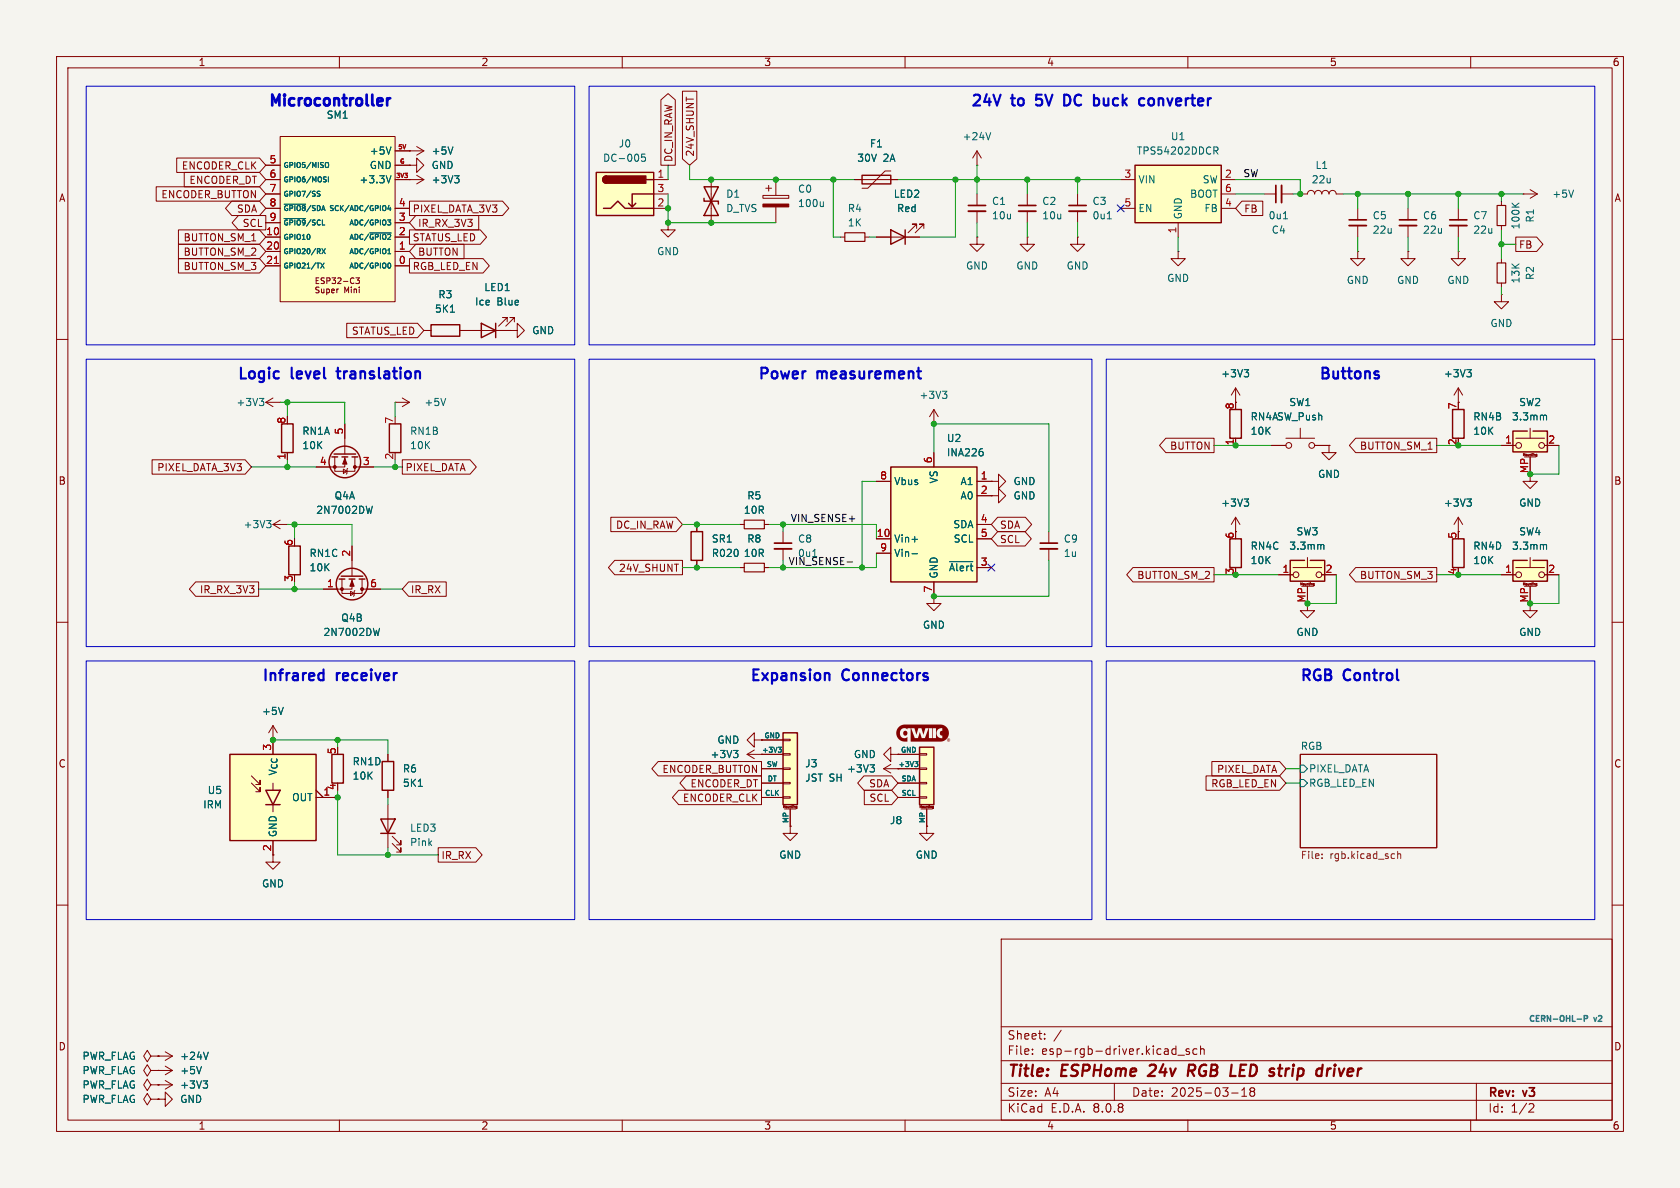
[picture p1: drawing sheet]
<svg xmlns="http://www.w3.org/2000/svg" width="297mm" height="210mm" viewBox="0 0 297 210" stroke-linecap="round" stroke-linejoin="round" font-family="sans-serif">
<path d="M0 0h297v210h-297z" fill="#f5f4ef" stroke="#f5f4ef" stroke-width=".18"/>
<g fill="none" stroke="#840000" stroke-width=".18">
<path d="M10 10h277v190h-277zM12 12h273v186h-273zM60 10v2M110 10v2M160 10v2M210 10v2M260 10v2M172.7 34.3v2M172.7 37.3v2.1M172.7 41.9v1.3h1.3l-1.3 1.3-1.3-1.3h1.3M172.7 41.9h.1M190.5 41.9v1.3h1.3l-1.3 1.3-1.3-1.3h1.3"/>
<path d="M190.5 41.9h.1M10 60h2M165.1 74.9h.1M165.1 72.4l-.8 1.3M165.1 72.4v2.5M165.1 72.4l.8 1.3M285 60h2M123.2 92.7v1.3M123.2 99.1v1.2M130.8 92.7h.8M135.1 92.7h.8M138.4 94v2"/>
<path d="M138.4 97v2.1M185.4 94v2M185.4 97v2.1M10 110h2M130.8 100.3h.8M135.1 100.3h.8M165.1 105.4v1.3h1.3l-1.3 1.3-1.3-1.3h1.3M165.1 105.4h.1M285 110h2M157.5 133.4v-1.3l-1.3 1.3 1.3 1.2v-1.2h1.2M158.7 133.4h.1M229.9 133.4h24.1v16.5h-24.1z"/>
<path d="M10 160h2M177 166h108v32h-108zM285 160h2M60 198v2M110 198v2M160 198v2M177 194.5h108M177 191.5h108M177 187.5h108M177 181.5h108M182.5 186.3v.1M182.5 185.5v.1"/>
<path d="M184.7 183.6v.1M184.7 182.8v.1M187.6 182.1l-1.3 2M197 191.5v3M207.5 185.4l.4 .1M207.9 184.9v1.5M207.9 186.3l-.4 .1M208.2 186.5h1.2M210 198v2M210.2 185.5l-.3-.1-.2 .2v.2l.5 .2v.3h-.5M211.6 185.5l-.4-.1-.3 .3v.4l.1 .2h.6M212.2 185.5l.3-.1 .3 .1 .1 .9"/>
<path d="M212.2 184.9v1.5M217.7 193.2h1.2M219.5 193.8h.9M219.5 192.7l.5-.4v1.5M221.2 192.9l-.2 .3v.5l.2 .1 .5-.1 .1-.2-.1-.4-.2-.2M221.2 192.9l-.2-.2 .2-.4 .5 .1 .1 .2-.3 .3M221.2 192.9h.3M260 198v2M261 191.5v6.5M270.5 195.1l.5 .1 .2 .3-1 1.1h1"/>
</g>
<path d="M204.2 189.1l-1.3 1.1h1.3M210.6 189.3l.5 .9M211 188.2h-.8l-.2 2M211.1 189.2l-1 .1M219.4 188.2l-.3 2h1M225.9 188.9h.8M235.3 188.9l-.5 .2M235.9 188.9l-.1 1.3M236 188.2v.2M236 188.2l-.1 .1 .1 .1M236 188.2l.1 .1-.1 .1" fill="none" stroke="#840000" stroke-width=".4"/>
<path d="M166.6 69.2h.8l-.4 .4M167.2 69.6l.2 .3v.3l-.2 .2M229.9 137.8h.6l.6 .6-.6 .7h-.6zM229.9 135.3h.6l.6 .6-.6 .6h-.6z" fill="none" stroke="#006464" stroke-width=".18"/>
<path d="M233.7 151.6v.2M233.7 151v.1M246.4 150.9l.1 .1M246.5 151.7l-.1 .1M247.1 150.5v1.3M247.1 151l.2-.1 .3 .1v.8" fill="none" stroke="#725600" stroke-width=".18"/>
<path d="M171.2 37.3h3M136.9 97h3.1M183.9 97h3" fill="none" stroke="#840000" stroke-width=".33"/>
<path d="M171.2 36.3h3M136.9 96h3.1M183.9 96h3" fill="none" stroke="#840000" stroke-width=".3"/>
<path d="M131.6 91.9h3.5v1.6h-3.5zM131.6 99.6h3.5v1.5h-3.5z" fill="none" stroke="#840000" stroke-width=".2"/>
<path d="M122.2 94h2v5.1h-2z" fill="none" stroke="#840000" stroke-width=".25"/>
<path d="M162.6 132.1h2.5v10.1h-2.5z" fill="#ffffc2"/>
<g fill="#840000">
<path d="M167.6 130.7h.2v.2h-.2v-.1h.2h-.2z"/>
<path d="M167.5 130.6h.4v.4h-.4l-.1-.2 .3 .2 .2-.2-.2-.2-.3 .2z"/>
<path d="M158.9 128.5l.5-.3 .5-.1h6.6l.5 .2 .5 .4 .2 .5v.6l-.3 .8-.8 .5h-5.6v-2.4l.7 1.8h.6l.3-1.1 .3 1.1h2.6v-.9h.1l.2 .7 .7 .2h.1v-.5l-.3-.1-.1-.3 .1-.3 .3-.1v-.5l-.7 .2-.3 .7h-.1v-.9h-.6v1.8h-.1v-1.8h-.6v1.8h-.7l.7-1.8h-.6l-.4 1.2-.3-1.2h-.5l-.4 1.2-.3-1.2h-1.3v.3l-.3-.2-.3-.1-.6 .4-.1 .8 .2 .4 .4 .2h.4l.3-.3v.9h-.7l-.7-.3-.5-.8v-.8z"/>
<circle cx="160" cy="129.6" r=".41"/>
</g>
<g fill="none" stroke="#840000" stroke-width=".18">
<path d="M181.6 34.3v2M181.6 37.3v2.1M181.6 41.9v1.3h1.3l-1.3 1.3-1.3-1.3h1.3M181.6 41.9h.1M257.8 68.6v2.5M257.8 68.6l-.8 1.3M257.8 68.6l.8 1.3M257.8 91.4l-.8 1.3M257.8 91.4v2.6M257.8 91.4l.8 1.3M270.5 106.7v1.3h1.3l-1.3 1.2-1.3-1.2h1.3M133.3 130.8v-1.3l-1.2 1.3 1.2 1.3v-1.3h1.3"/>
<path d="M134.6 130.8h.1M156.2 135.9h6.4M156.2 135.9l1.3 .8M157.5 135.1l-1.3 .8M158.7 133.4h3.9M158.7 138.4h3.9M162.6 138.3h1.2v.3h-1.2zM162.6 135.8h1.2v.2h-1.2zM162.6 133.2h1.2v.3h-1.2zM139.7 146.1v1.2h1.3l-1.3 1.3-1.3-1.3h1.3M139.7 146.1h.1M158.7 141h3.9"/>
<path d="M162.6 140.8h1.2v.3h-1.2zM162.8 143h2M163.8 146.1v1.2h1.3l-1.3 1.3-1.2-1.3h1.2M163.8 146.1h.1M163.8 143v3.1M164.9 142.9h.1M164.9 142.8h.1M164.9 142.6h.1M165 142.9h.1M165 142.5v.4"/>
</g>
<path d="M162.6 132.1h2.5v10.1h-2.5z" fill="none" stroke="#840000" stroke-width=".25"/>
<path d="M259.3 65.3h.8l-.4 .5M259.9 65.8l.2 .3v.3l-.2 .2M259.3 88.2h.8l-.4 .5M259.9 88.7l.2 .2v.3l-.2 .3M153.8 135.2h.8l-.4 .5M154.3 135.7l.3 .2v.3l-.3 .3M161.7 134.6h.6l-.3 .4 .2 .1 .1 .2-.2 .2h-.3" fill="none" stroke="#006464" stroke-width=".18"/>
<path d="M180.1 37.3h3" fill="none" stroke="#840000" stroke-width=".33"/>
<path d="M180.1 36.3h3" fill="none" stroke="#840000" stroke-width=".3"/>
<path d="M267.5 76.2h6.1v3.8h-6.1z" fill="#ffffc2"/>
<g fill="none" stroke="#840000" stroke-width=".18">
<path d="M218.4 68.6l-.7 1.3M218.4 68.6v2.5M218.4 77.5v1.2M218.4 68.6l.8 1.3M224.8 78.7h2.5M227.3 77.5h5.1M229.9 75.7v1.8M232.4 78.7h2.5M234.9 78.7v1.3h1.3l-1.3 1.3-1.2-1.3h1.2M234.9 78.7h.1M265.4 78.7h2.6M268 77.5h5"/>
<path d="M270.5 75.7v1.8M273 78.7h2.6M175.3 87.6h1.2v-1.2l1.3 1.2-1.3 1.3v-1.3M175.3 87.6h.1M269.5 80.8h2M270.5 80.8v4.3h1.3l-1.3 1.3-1.3-1.3h1.3M271.5 80.7h.2M271.5 80.5h.1M271.6 80.5h.1M271.6 80.3h-.1M271.7 80.3h-.1M271.7 80.3h.1"/>
<path d="M271.7 80.7h.1M271.7 80.3v.4"/>
<circle cx="227.8" cy="78.7" r=".51"/>
<circle cx="231.9" cy="78.7" r=".51"/>
<circle cx="268.5" cy="78.7" r=".51"/>
<circle cx="272.5" cy="78.7" r=".51"/>
</g>
<path d="M217.4 72.4h2.1v5.1h-2.1zM256.8 72.4h2v5.1h-2zM270 76.2h-2.5v3.7h6.1v-3.7h-2.6M256.8 95.3h2v5h-2z" fill="none" stroke="#840000" stroke-width=".25"/>
<path d="M220 65.3h.7l-.4 .5M220.5 65.8l.2 .3v.3l-.2 .2M273 73.4l.4 .2v.6" fill="none" stroke="#006464" stroke-width=".18"/>
<path d="M228.1 99.1h6.1v3.8h-6.1z" fill="#ffffc2"/>
<g fill="none" stroke="#840000" stroke-width=".18">
<path d="M231.1 98.6v1.7M226.1 101.6h2.5M228.6 100.3h5.1M230.1 103.6h2.1M231.1 103.6v4.4h1.3l-1.3 1.2-1.2-1.2h1.2M232.2 103.4h.1M232.2 103.2h.1M232.3 103.2v.3h-.1M233.7 101.6h2.5"/>
<circle cx="229.1" cy="101.6" r=".51"/>
<circle cx="233.2" cy="101.6" r=".51"/>
</g>
<path d="M217.4 95.3h2.1v5h-2.1zM230.6 99.1h-2.5v3.6h6.1v-3.6h-2.6" fill="none" stroke="#840000" stroke-width=".25"/>
<path d="M233.7 96.3l.3 .1v.7" fill="none" stroke="#006464" stroke-width=".18"/>
<path d="M157.5 82.6h15.2v20.3h-15.2z" fill="#ffffc2"/>
<g fill="none" stroke="#840000" stroke-width=".25">
<path d="M49.8 74.9h2v5.1h-2zM68.8 74.9h2.1v5.1h-2.1zM51.1 96.5h2v5.1h-2zM58.7 80.8h1M59.1 80.3h3.8M60.5 80.8h1M62.2 80.8h1M157.5 82.6h15.2v20.3h-15.2zM59.9 102.4h1.1M60.3 101.9h3.8M61.7 102.4h1M63.5 102.4h1"/>
<path d="M67.3 144.8h2.5l-1.2 2.5zM67.3 147.3h2.5"/>
<circle cx="61" cy="81.7" r="2.79"/>
<circle cx="62.2" cy="103.3" r="2.79"/>
</g>
<g fill="none" stroke="#840000" stroke-width=".18">
<path d="M72.4 31.8h.1M72.4 31.8h2.5M73.7 31l1.2 .8M74.9 31.8l-1.2 .7M47 71.1l1.3 .8M47 71.1h2.5M48.3 70.4l-1.3 .7M49.5 71.1h.1M61 74.9v5.4M69.8 71.1h.1M69.8 71.1h2.6M71.1 70.4l1.3 .7"/>
<path d="M72.4 71.1l-1.3 .8M48.3 92.7h2.5M48.3 92.7l1.2 .8M49.5 91.9l-1.2 .8M50.8 92.7h.1M50.8 80v1.3M59.2 80.8v2.5h3.5v-2.5M60.7 82.9l.6 .4-.6 .4zM61 80.8v1.8h-5.1M61.5 82.8l-.2 .1v.8l-.1 .1M62.2 96.5v5.4M62.7 82.6h3.3"/>
<path d="M154.9 85.1h2.6M154.9 95.3h2.6M154.9 97.8h2.6M165.1 80v2.6M172.7 85.1h2.6M172.7 95.3h2.6M172.7 87.6h2.6M172.7 92.7h2.6M175.3 85.1h1.2v-1.3l1.3 1.3-1.3 1.3v-1.3M175.3 85.1h.1M218.4 91.4l-.7 1.3M218.4 91.4v2.6"/>
<path d="M218.4 91.4l.8 1.3M60.5 102.4v2.5h3.5v-2.5M62 104.5l.6 .4-.6 .4zM62.2 102.4v1.7h-5.1M62.7 104.4l-.1 .1v.8l-.1 .1M64 104.1h3.3M165.1 102.9v2.5M172.7 100.3h2.6M68.6 142.2v7.7M69.3 149.1l1.6 1.5v-.7v.7h-.8M69.3 147.8l1.6 1.6v-.8v.8h-.8M26.7 189.2l-.7-1-.6 1 .6 1 .7-1h1.2"/>
<path d="M27.9 186.7h.1M27.9 189.2h.1M27.9 186.7h2.6M29.2 185.9l1.3 .8M30.5 186.7l-1.3 .8"/>
</g>
<g fill="none" stroke="#006464" stroke-width=".18">
<path d="M80.4 31.1h.7l-.4 .4M80.9 31.5l.2 .3v.3l-.2 .2M45.9 70.4h.7l-.4 .5M46.4 70.9l.2 .3v.3l-.2 .2M78.8 70.4l-.4 1.3M173.7 79.9l.1 .1-.1 .5M47.1 92h.8l-.4 .5M47.7 92.5l.2 .2v.3l-.2 .3M65.8 89.5l-.3 1.2M161.2 95.3h1M161.2 97.9h1M167.9 99.3h4.1"/>
<path d="M220 88.2h.7l-.4 .5M220.5 88.7l.2 .2v.3l-.2 .3M67.1 111.1l-.3 1.2M36.8 186l-.4 1.3"/>
</g>
<g fill="#840000" stroke="#840000" stroke-width=".18">
<path d="M61 81l.3 1h-.7z"/>
<path d="M62.2 102.6l.4 1h-.8z"/>
<circle cx="59.2" cy="82.5" r=".25"/>
<circle cx="62.7" cy="82.5" r=".25"/>
<circle cx="60.5" cy="104.1" r=".25"/>
<circle cx="64" cy="104.1" r=".25"/>
</g>
<path d="M49.5 24.1h20.3v29.2h-20.3z" fill="#ffffc2"/>
<g fill="none" stroke="#840000" stroke-width=".18">
<path d="M47 39.4h2.5M47 31.8h2.5M47 36.8h2.5M47 29.2h2.5M47 34.3h2.5M49.5 24.1h20.3v29.2h-20.3zM69.8 39.4h2.6M69.8 31.8h2.6M69.8 36.8h2.6M69.8 29.2h2.6M69.8 26.7h5.1M72.4 26.7h.1"/>
<path d="M72.4 29.2h1.3v-1.3l1.2 1.3-1.2 1.3v-1.3M72.4 29.2h.1M73.7 25.9l1.2 .8M74.9 26.7l-1.2 .7M118.1 39.4v1.2h1.3l-1.3 1.3-1.3-1.3h1.3M118.1 39.4h.1M125.7 31.8v7.6M134.9 34.5h4.5v.6h-4.5zM135.4 33.3h1M135.9 32.8v1M137.2 31.8v2.7M137.2 36.6v2.8"/>
<path d="M47 47h2.5M47 44.5h2.5M47 41.9h2.5M59.7 51.1h.1M62.9 49.1h.6l-.3 .4 .3 .1v.4l-.2 .1-.4-.1M69.8 47h2.6M69.8 44.5h2.6M69.8 41.9h2.6M74.9 58.4h1.3M81.3 58.4h8.9M89.7 56.9v-.8h-.8h.8l-1.6 1.6M90.2 58.4h1.2v-1.2l1.3 1.2-1.3 1.3v-1.3"/>
<path d="M90.2 58.4h.1M90.9 56.9v-.8h-.7h.7l-1.5 1.6M148.6 41.9h.8M152.9 41.9h.8M154.9 41.9h7.7M162.1 40.4v-.8h-.8h.8l-1.6 1.5M163.3 40.4v-.8h-.7h.7l-1.5 1.5M48.3 128.3l-.8 1.2M48.3 128.3v2.5M48.3 128.3l.7 1.2M68.6 133.4v1.2M68.6 139.7v1.3"/>
<path d="M132.1 133.4l1.2 .7M132.1 133.4h2.5M133.3 132.6l-1.2 .8"/>
</g>
<g fill="none" stroke="#006464" stroke-width=".18">
<path d="M50.2 36.1h3.8M50.2 38.6h3.8M56.1 34.2l.5 .2-.1 .3h-.3M56.1 33.8h.5M57.5 31.3h.2M57.6 31.8v.3M57.7 28.7l.3 .1 .1 .2v.5l-.4 .1M58.1 31.3v.9M68 36.3l.2 .3v.5l-.2 .1M68.5 38.9h.6l-.3 .3 .2 .1 .1 .3-.2 .2h-.3M68.8 36.3l-.2 .6h.5M69 36.6v.6"/>
<path d="M69.1 31.1l-.4 1.2M69.1 26l-.4 1.2M80.1 26l-.5 1.2M145.6 35.7v.8M145.6 36.4l-.2 .1M56.7 46.5l.6 .9M56.9 44l.6 .9M57.3 46.5l-.6 .9M57.5 44l-.6 .9M65.4 41.2h3.8M68.6 44.9h.5M68.6 44.2l.2-.2v.9"/>
<path d="M68.7 46.5h.1a.43 .43 0 0 1 .3 .5 .43 .43 0 0 1-.4 .4M79.6 55.2h.7M50.1 125l-.4 1.3M74 139h.7M129.7 132.7h.8l-.5 .4M130.2 133.1l.3 .3v.3l-.3 .2"/>
</g>
<path d="M48.5 46.6h.7" fill="none" stroke="#a90000" stroke-width=".18"/>
<path d="M124.5 35.1v.5h2.5v.5M124.5 33h2.5l-2.5 5.1h2.5zM76.2 57.4h5.1v2h-5.1zM85.1 57.2l2.5 1.2-2.5 1.3zM87.6 57.2v2.5M157.5 40.6l2.5 1.3-2.5 1.3zM160 40.6v2.6M58.7 133.4h2v5h-2zM67.6 134.6h2v5.1h-2z" fill="none" stroke="#840000" stroke-width=".25"/>
<path d="M134.9 36.1h4.5v.5h-4.5z" fill="#840000" stroke="#840000" stroke-width=".18"/>
<path d="M149.4 41.1h3.5v1.6h-3.5z" fill="none" stroke="#840000" stroke-width=".2"/>
<path d="M138.4 129.5h2.6v12.7h-2.6z" fill="#ffffc2"/>
<g fill="none" stroke="#840000" stroke-width=".18">
<path d="M134.6 130.8h3.8M134.6 133.4h3.8M134.6 135.9h3.8M134.6 138.4h3.8M138.4 138.3h1.3v.3h-1.3zM138.4 135.8h1.3v.2h-1.3zM138.4 133.2h1.3v.3h-1.3zM138.4 130.7h1.3v.2h-1.3zM134.6 141h3.8M138.4 140.8h1.3v.3h-1.3zM138.7 143h2M139.7 143v3.1"/>
<path d="M140.7 142.9h.2M140.7 142.8h.1M140.7 142.8h.2M140.7 142.6h.1M140.7 142.6h.2M140.9 142.9h.1M140.9 142.5v.4"/>
</g>
<path d="M138.4 129.5h2.6v12.7h-2.6z" fill="none" stroke="#840000" stroke-width=".25"/>
<path d="M137.6 132.1h.5l-.3 .3 .3 .1v.3l-.1 .2h-.3" fill="none" stroke="#006464" stroke-width=".18"/>
<path d="M40.6 133.4h15.3v15.2h-15.3z" fill="#ffffc2"/>
<g fill="none" stroke="#840000" stroke-width=".18">
<path d="M190.5 34.3v2M190.5 37.3v2.1M257.8 44.5v1.2h1.3l-1.3 1.3-1.3-1.3h1.3M257.8 44.5h.1M44.4 138.4l1.6 1.6v-.8v.8h-.8M44.4 137.2l1.6 1.5v-.8v.8h-.8M48.3 138.4v1.3M55.9 139.7l1.2 1.3M48.3 148.6v3.8h1.2l-1.2 1.3-1.3-1.3h1.3M48.3 142.2v1.3M55.9 141h3.8M26.7 186.7l-.7-1-.6 1 .6 1 .7-1h1.2"/>
<path d="M26.7 194.3l-.7-1-.6 1 .6 1 .7-1h1.2M26.7 191.8l-.7-1-.6 1 .6 1 .7-1h1.2M27.9 186.7h.1M27.9 194.3h.1M27.9 194.3h1.3v-1.3l1.3 1.3-1.3 1.3v-1.3M27.9 191.8h.1M27.9 189.2h.1M27.9 191.8h2.6M27.9 189.2h2.6M29.2 191l1.3 .8M29.2 188.5l1.3 .7M30.5 191.8l-1.3 .7"/>
<path d="M30.5 189.2l-1.3 .8"/>
</g>
<path d="M40.6 133.4h15.3v15.2h-15.3zM47 139.7h2.5l-1.2 2.5zM47 142.2h2.5" fill="none" stroke="#840000" stroke-width=".25"/>
<path d="M195.8 38.7h.7M35.6 188.5l-.4 1.3M35.9 191.1h.8l-.4 .5M36.5 191.6l.2 .2v.3l-.2 .2" fill="none" stroke="#006464" stroke-width=".18"/>
<path d="M189 37.3h3" fill="none" stroke="#840000" stroke-width=".33"/>
<path d="M189 36.3h3" fill="none" stroke="#840000" stroke-width=".3"/>
<path d="M200.7 29.2h15.2v10.2h-15.2z" fill="#ffffc2"/>
<path d="M152.4 31h5.1v1.5h-5.1zM200.7 29.2h15.2v10.2h-15.2z" fill="none" stroke="#840000" stroke-width=".25"/>
<path d="M151.1 31.8h7.6M157.5 30.2h-1l-3.1 3.1h-1M198.1 31.8h2.6M198.1 36.8h2.6M208.3 39.4v2.5M215.9 31.8h2.5M215.9 36.8h2.5M215.9 34.3h2.5M229.9 34.3h1.2a.64 .64 0 0 1 .7-.6 .64 .64 0 0 1 .6 .6 .64 .64 0 0 1 .6-.6 .64 .64 0 0 1 .7 .6 .64 .64 0 0 1 .6-.6 .64 .64 0 0 1 .6 .6 .64 .64 0 0 1 .7-.6 .64 .64 0 0 1 .6 .6h1.3M208.3 44.5v1.2h1.2l-1.2 1.3-1.3-1.3h1.3M208.3 44.5h.1" fill="none" stroke="#840000" stroke-width=".18"/>
<path d="M214.6 26h.5l.2 .2-.1 .4h-.6M214.9 26.6l.4 .6" fill="none" stroke="#006464" stroke-width=".18"/>
<path d="M105.4 30.5h10.2v7.6h-10.2z" fill="#ffffc2"/>
<path d="M105.4 30.5h10.2v7.6h-10.2zM106.7 36.8h1.2l1.3-1.2 1.3 1.2h5.1M107.2 31.1a.64 .64 0 0 0-.6 .7 .64 .64 0 0 0 .6 .6M112.4 35.9l-.6 .7M114.3 31.8h1.3M115.6 34.3h-3.8v2.3l-.7-.7" fill="none" stroke="#840000" stroke-width=".25"/>
<g fill="#840000" stroke="#840000" stroke-width=".25">
<path d="M106.7 31.3l.5-.2v1.3a.63 .63 0 0 1-.6-.4 .63 .63 0 0 1 .1-.7z"/>
<path d="M107.2 31.1h7v1.3h-7z"/>
</g>
<g fill="none" stroke="#840000" stroke-width=".18">
<path d="M115.6 31.8h2.5M115.6 36.8h2.5M115.6 34.3h2.5M172.7 29.2h.1M172.7 26.7l-.7 1.2M172.7 26.7v2.5M172.7 26.7l.8 1.2M223.5 34.3h2.1M226.6 34.3h2M248.9 36.8v2.1M248.9 39.9v2M265.4 35.6v.7"/>
<path d="M265.4 39.9v.7M269.2 34.3h.1M269.2 34.3h2.6M270.5 33.5l1.3 .8M271.8 34.3l-1.3 .8M265.4 52.1v1.2h1.3l-1.3 1.3-1.2-1.3h1.2M265.4 52.1h.1M265.4 45.7v.8M265.4 50v.8"/>
</g>
<path d="M114.1 27.2h-.6l-.1 .7 .2-.2 .4 .1 .1 .2v.4l-.2 .1-.5-.1M175.1 23.4l-.4 1.3M226.9 38.7h.7M267.3 35.9l.7 .7M268.5 35.9l-.7 .5M278.2 33.6l-.4 1.3" fill="none" stroke="#006464" stroke-width=".18"/>
<path d="M264.7 36.3h1.5v3.6h-1.5zM264.7 46.5h1.5v3.5h-1.5z" fill="none" stroke="#840000" stroke-width=".2"/>
<path d="M226.6 32.8v3M247.4 39.9h3" fill="none" stroke="#840000" stroke-width=".33"/>
<path d="M225.6 32.8v3M247.4 38.9h3" fill="none" stroke="#840000" stroke-width=".3"/>
<path d="M267.5 99.1h6.1v3.8h-6.1z" fill="#ffffc2"/>
<g fill="none" stroke="#840000" stroke-width=".18">
<path d="M116.8 17.7l1.3-1.2 1.3 1.2v11.5h-2.6zM120.6 16.1h2.6v12l-1.3 1.1-1.3-1.1zM27.6 33h18.3l1.1 1.3-1.1 1.3h-18.3zM31.2 27.9h14.7l1.1 1.3-1.1 1.3h-14.7zM32.6 30.5h13.3l1.1 1.3-1.1 1.2h-13.3zM41 35.6h4.9l1.1 1.2-1.1 1.3h-4.9l-1.1-1.3zM42.1 38.1h4.9v2.5h-4.9l-1.1-1.2zM47 31.8h2.5M47 39.4h2.5M47 36.8h2.5M47 29.2h2.5M47 34.3h2.5"/>
<path d="M69.8 31.8h2.6M69.8 39.4h2.6M69.8 36.8h2.6M69.8 29.2h2.6M69.8 26.7h2.6M72.4 35.6h16.4l1.2 1.2-1.2 1.3h-16.4zM72.4 31.8h.1M72.4 26.7h.1M72.4 29.2h.1M73.5 38.1h11.1v2.5h-11.1l-1.1-1.2zM151.1 31.8h1.3M157.5 31.8h1.2"/>
<path d="M219.6 35.6h3.6v2.5h-3.6l-1.2-1.3zM240 36.8v2.1M240 39.9v2M257.8 36.8v2.1M257.8 39.9v2M31.5 45.7h14.4l1.1 1.3-1.1 1.3h-14.4zM31.5 40.6h14.4l1.1 1.3-1.1 1.3h-14.4zM31.5 43.2h14.4l1.1 1.3-1.1 1.2h-14.4zM47 41.9h2.5M47 47h2.5M47 44.5h2.5M61.3 57.1h12.5l1.1 1.3-1.1 1.3h-12.5z"/>
<path d="M69.8 41.9h2.6M69.8 47h2.6M69.8 44.5h2.6M72.4 40.6h12.5l1.1 1.3-1.1 1.3h-12.5zM72.4 45.7h13l1.1 1.3-1.1 1.3h-13zM73.5 43.2h8.5v2.5h-8.5l-1.1-1.2zM74.9 58.4h1.3M81.3 58.4h3.8M87.6 58.4h2.6M90.2 58.4h.1M154.9 41.9h2.6M160 41.9h2.6"/>
<path d="M240 44.5v1.2h1.3l-1.3 1.3-1.2-1.3h1.2M240 44.5h.1M248.9 44.5v1.2h1.3l-1.3 1.3-1.3-1.3h1.3M248.9 44.5h.1M268 41.9h3.7l1.1 1.3-1.1 1.3h-3.7zM61 74.9v2.6M206.1 77.5h8.5v2.5h-8.5l-1.1-1.3zM218.4 77.5v1.2M224.8 78.7h2.5M232.4 78.7h2.5M234.9 78.7h.1M239.7 77.5h14.3v2.5h-14.3l-1.1-1.3z"/>
<path d="M265.4 78.7h2.6M273 78.7h2.6M26.9 81.3h16.4l1.1 1.3-1.1 1.2h-16.4zM50.8 80v1.3M55.9 82.6h2.5M62.2 96.5v2.6M63.5 82.6h2.5M71.1 81.3h12l1.1 1.3-1.1 1.2h-12zM108 91.4h11.5l1.1 1.3-1.1 1.3h-11.5zM108.7 99.1h11.9v2.5h-11.9l-1.1-1.3zM123.2 92.7v1.3M123.2 99.1v1.2"/>
<path d="M130.8 92.7h.8M135.1 92.7h.8M154.9 85.1h2.6M154.9 95.3h2.6M154.9 97.8h2.6M165.1 80v2.6M172.7 85.1h2.6M172.7 95.3h2.6M172.7 87.6h2.6M172.7 92.7h2.6M175.3 85.1h.1M175.3 87.6h.1"/>
<path d="M176.4 91.4h4.9l1.1 1.3-1.1 1.3h-4.9l-1.1-1.3zM176.4 94h4.8l1.1 1.3-1.1 1.2h-4.8l-1.1-1.2zM270.5 80.8v3M270.5 98.6v1.7M34.6 102.9h11.1v2.5h-11.1l-1.1-1.3zM57.1 104.1h2.6M64.8 104.1h2.5M72.2 102.9h6.7v2.5h-6.7l-1.1-1.3zM130.8 100.3h.8M135.1 100.3h.8M165.1 105.4h.1M165.1 102.9v2.5"/>
<path d="M172.7 100.3h2.6M200.3 100.3h14.3v2.6h-14.3l-1.1-1.3zM226.1 101.6h2.5M231.1 103.6v3.1M233.7 101.6h2.5M239.7 100.3h14.3v2.6h-14.3l-1.1-1.3zM265.4 101.6h2.6M268 100.3h5M269.5 103.6h2M270.5 103.6v3.1M271.5 103.4h.2M271.6 103.2h-.1"/>
<path d="M271.7 103.2h-.1M271.7 103.2h.1M271.7 103.2v.3h-.2M271.7 103.4h.1M273 101.6h2.6M55.9 139.7l1.2 1.3M68.6 133.4v1.2M68.6 139.7v1.3M116.4 134.6h18.2v2.6h-18.2l-1.2-1.3zM120 139.7h14.6v2.5h-14.6l-1.1-1.2zM121.3 137.2h13.3v2.5h-13.3l-1.1-1.3zM134.6 130.8h.1"/>
<path d="M134.6 133.4h3.8M134.6 135.9h3.8M134.6 138.4h3.8M134.6 130.8h3.8M152.7 137.2h4.9l1.1 1.2-1.1 1.3h-4.9l-1.1-1.3zM152.8 139.7h4.8l1.1 1.3-1.1 1.2h-4.8zM158.7 133.4h.1M158.7 133.4h3.9M158.7 135.9h3.9M158.7 138.4h3.9M213.2 137.2h13l1.1 1.2-1.1 1.3h-13zM214.2 134.6h12l1.1 1.3-1.1 1.3h-12z"/>
<path d="M48.3 148.6v2.5M55.9 141h3.8M77.5 149.9h6.6l1.1 1.2-1.1 1.3h-6.6zM134.6 141h3.8M139.7 146.1h.1M139.7 143v3.1M158.7 141h3.9M163.8 146.1h.1M163.8 143v3.1M27.9 186.7h.1M27.9 194.3h.1M27.9 191.8h.1"/>
<path d="M27.9 189.2h.1"/>
<circle cx="268.5" cy="101.6" r=".51"/>
<circle cx="272.5" cy="101.6" r=".51"/>
</g>
<path d="M270 99.1h-2.5v3.6h6.1v-3.6h-2.6" fill="none" stroke="#840000" stroke-width=".25"/>
<g fill="none" stroke="#006464" stroke-width=".18">
<path d="M50.2 36.1h3.8M50.2 38.6h3.8M56.1 34.2l.5 .2-.1 .3h-.3M56.1 33.8h.5M57.5 31.3h.2M57.6 31.8v.3M57.7 28.7l.3 .1 .1 .2v.5l-.4 .1M58.1 31.3v.9M68 36.3l.2 .3v.5l-.2 .1M68.5 38.9h.6l-.3 .3 .2 .1 .1 .3-.2 .2h-.3M68.8 36.3l-.2 .6h.5M69 36.6v.6"/>
<path d="M69.1 31.1l-.4 1.2M69.1 26l-.4 1.2M80.1 26l-.5 1.2M80.4 31.1h.7l-.4 .4M80.9 31.5l.2 .3v.3l-.2 .2M56.7 46.5l.6 .9M56.9 44l.6 .9M57.3 46.5l-.6 .9M57.5 44l-.6 .9M65.4 41.2h3.8M68.6 44.9h.5M68.6 44.2l.2-.2v.9"/>
<path d="M68.7 46.5h.1a.43 .43 0 0 1 .3 .5 .43 .43 0 0 1-.4 .4M79.6 55.2h.7M173.7 79.9l.1 .1-.1 .5M220 65.3h.7l-.4 .5M220.5 65.8l.2 .3v.3l-.2 .2M259.3 65.3h.8l-.4 .5M259.9 65.8l.2 .3v.3l-.2 .2M273 73.4l.4 .2v.6M65.8 89.5l-.3 1.2M161.2 95.3h1M161.2 97.9h1M167.9 99.3h4.1"/>
<path d="M220 88.2h.7l-.4 .5M220.5 88.7l.2 .2v.3l-.2 .3M233.7 96.3l.3 .1v.7M259.3 88.2h.8l-.4 .5M259.9 88.7l.2 .2v.3l-.2 .3M273 96.3l.4 .1v.7M67.1 111.1l-.3 1.2M50.1 125l-.4 1.3M74 139h.7M129.7 132.7h.8l-.5 .4M130.2 133.1l.3 .3v.3l-.3 .2M137.6 132.1h.5l-.3 .3 .3 .1v.3l-.1 .2h-.3"/>
<path d="M153.8 135.2h.8l-.4 .5M154.3 135.7l.3 .2v.3l-.3 .3M161.7 134.6h.6l-.3 .4 .2 .1 .1 .2-.2 .2h-.3M35.6 188.5l-.4 1.3M35.9 191.1h.8l-.4 .5M36.5 191.6l.2 .2v.3l-.2 .2M36.8 186l-.4 1.3"/>
</g>
<path d="M238.5 39.9h3.1M256.3 39.9h3" fill="none" stroke="#840000" stroke-width=".33"/>
<path d="M238.5 38.9h3.1M256.3 38.9h3" fill="none" stroke="#840000" stroke-width=".3"/>
<path d="M149.8 99.3h.9" fill="none" stroke="#0f0f0f" stroke-width=".18"/>
<path d="M278.8 180.2h.8M280.1 180.1l.5-.1v-.4l-.5-.1v1" fill="none" stroke="#0099b0" stroke-width=".25"/>
<path d="M15.2 15.2h86.4v45.8h-86.4zM104.1 15.2h177.8v45.8h-177.8zM15.2 63.5h86.4v50.8h-86.4zM104.1 63.5h88.9v50.8h-88.9zM195.6 63.5h86.3v50.8h-86.3zM15.2 116.8h86.4v45.8h-86.4zM104.1 116.8h88.9v45.8h-88.9zM195.6 116.8h86.3v45.8h-86.3z" fill="none" stroke="#0000c2" stroke-width=".18"/>
<g fill="none" stroke="#0000c2" stroke-width=".38">
<path d="M172.2 16.9l.2-.2h.5l.3 .2M174.4 16.6l-.4 1.4M175.6 16.7l.7 1.9 .6-1.9M179 16.7v1.7M184.1 16.7h-.9v.9M184.8 16.7l.6 1.9 .7-1.9M189 17l-.4-.3h-.5v1.9h.8M191.1 16.9a.66 .66 0 0 0-1 .1M193.4 16.7v1.9M194.2 17.6l.1 .1-.1 .8M198.5 16.7v1.9M203.7 17.4a.52 .52 0 0 0-.7 .3v.6a.52 .52 0 0 0 .7 .3"/>
<path d="M210.8 16.7v1.7M42.6 65v1.9M47.6 65l-.1 .1 .1 .1M47.6 65l.1 .1-.1 .1M47.6 65v.2M51.6 65v1.6M57.3 65v1.6M59.5 65.6h.7M59.7 65v1.6M67 65v1.6M69.7 65v1.6M70.8 65l-.1 .1 .1 .1"/>
<path d="M70.8 65l.1 .1-.1 .1M70.8 65v.2M135.6 65.2l-.3-.2h-.7v1.9M162.1 65.6h.7M162.4 65v1.6M162.5 66.8l.3 .1M234.7 65.2l-.2-.2h-.7v1.9M237.4 65v1.6M238.5 65v1.6M46.9 118.3v1.9M50 118.3l-.3 .1-.1 .2M56.7 119l.5 .1"/>
<path d="M57.2 118.3v1.9M65.6 118.3l-.1 .1 .1 .1M65.6 118.3l.1 .1-.1 .1M65.6 118.3v.2M134.1 118.3h-.9v1.9M143.2 118.3l-.1 .1 .1 .1M143.2 118.3l.1 .1-.1 .1M143.2 118.3v.2M146.5 119.1l.1 1.1M150.1 118.5a.66 .66 0 0 0-1 .1M159.3 118.3v1.7M231.5 118.5l-.3-.2h-.7v1.9"/>
<path d="M233.4 118.4a.69 .69 0 0 0-.9 .2M235.2 118.5l-.3-.2h-.6v1.9M238.7 118.5a.66 .66 0 0 0-1 .1M243 118.3v1.7M247 118.3v1.7M57.2 120.2h-.5"/>
</g>
<path d="M48.1 18.6v-1.9l.7 1.4 .6-1.4v1.9M50.3 16.7l-.1 .1 .1 .1M50.3 16.7l.1 .1-.1 .1M50.3 16.7v.2M60.8 16.7v1.7M64.8 16.7v1.7M65.8 16.7v1.7M67 17.4l.5 .1 .1 .3-.9 .2M67.5 18.5l-.5 .1M68.4 17.4v1.2M69 17.4l-.4 .1-.2 .2" fill="none" stroke="#0000c2" stroke-width=".48"/>
<g fill="none" stroke="#009600" stroke-width=".18">
<path d="M118.1 34.3v5.1h19.1M118.1 29.2v2.6M121.9 29.2v2.6h29.2M147.3 31.8v10.1h1.3M158.7 31.8h39.4M168.9 31.8v10.1h-6.3M172.7 29.2v5.1M172.7 39.4v2.5M181.6 31.8v2.5M181.6 39.4v2.5M190.5 31.8v2.5M190.5 39.4v2.5"/>
<path d="M218.4 34.3h5.1M218.4 31.8h11.5v2.5h-1.3M237.5 34.3h31.7M240 34.3v2.5M248.9 34.3v2.5M257.8 34.3v2.5M265.4 34.3v1.3M153.7 41.9h1.2M208.3 41.9v2.6M240 41.9v2.6M248.9 41.9v2.6M257.8 41.9v2.6"/>
<path d="M265.4 40.6v5.1M265.4 50.8v1.3M265.4 43.2h2.6M49.5 71.1h11.5v3.8M50.8 71.1v2.6M69.8 71.1v2.6M214.6 78.7h10.2M254 78.7h11.4M275.6 78.7v5.1h-5.1M44.4 82.6h11.5M50.8 92.7h11.4v3.8M50.8 81.3v1.3"/>
<path d="M52.1 92.7v2.6M66 82.6h5.1M69.8 81.3v1.3M120.6 92.7h10.2M135.9 92.7h19v2.6M138.4 92.7v1.3M138.4 99.1v1.2M154.9 97.8v2.5h-19M154.9 85.1h-2.5v15.2M165.1 80v-5.1h20.3v19.1M185.4 99.1v6.3h-20.3M45.7 104.1h11.4"/>
<path d="M52.1 102.9v1.2M67.3 104.1h3.8M120.6 100.3h10.2M214.6 101.6h11.5M236.2 101.6v5.1h-5.1M254 101.6h11.4M275.6 101.6v5.1h-5.1M48.3 130.8h20.3v2.6M59.7 130.8v1.3M59.7 139.7v11.4h17.8M227.3 138.4h2.6M227.3 135.9h2.6"/>
<path d="M68.6 141v1.2M68.6 149.9v1.2"/>
</g>
<path d="M197.5 36.2l1.2 1.2M198.7 36.2l-1.2 1.2M174.7 99.7l1.2 1.2M175.9 99.7l-1.2 1.2" fill="none" stroke="#000084" stroke-width=".18"/>
<path d="M48.5 46.6h.7" fill="none" stroke="#a90000" stroke-width=".18"/>
<g fill="#009600" stroke="#009600" stroke-width=".18">
<circle cx="265.4" cy="34.3" r=".46"/>
<circle cx="257.8" cy="34.3" r=".46"/>
<circle cx="229.9" cy="34.3" r=".46"/>
<circle cx="240" cy="34.3" r=".46"/>
<circle cx="248.9" cy="34.3" r=".46"/>
<circle cx="265.4" cy="43.2" r=".46"/>
<circle cx="168.9" cy="31.8" r=".46"/>
<circle cx="172.7" cy="31.8" r=".46"/>
<circle cx="257.8" cy="78.7" r=".46"/>
<circle cx="231.1" cy="106.7" r=".46"/>
<circle cx="270.5" cy="83.8" r=".46"/>
<circle cx="270.5" cy="106.7" r=".46"/>
<circle cx="257.8" cy="101.6" r=".46"/>
<circle cx="152.4" cy="100.3" r=".46"/>
<circle cx="218.4" cy="78.7" r=".46"/>
<circle cx="218.4" cy="101.6" r=".46"/>
<circle cx="165.1" cy="74.9" r=".46"/>
<circle cx="165.1" cy="105.4" r=".46"/>
<circle cx="181.6" cy="31.8" r=".46"/>
<circle cx="190.5" cy="31.8" r=".46"/>
<circle cx="118.1" cy="39.4" r=".46"/>
<circle cx="125.7" cy="39.4" r=".46"/>
<circle cx="118.1" cy="36.8" r=".46"/>
<circle cx="137.2" cy="31.8" r=".46"/>
<circle cx="125.7" cy="31.8" r=".46"/>
<circle cx="147.3" cy="31.8" r=".46"/>
<circle cx="48.3" cy="130.8" r=".46"/>
<circle cx="59.7" cy="130.8" r=".46"/>
<circle cx="68.6" cy="151.1" r=".46"/>
<circle cx="52.1" cy="104.1" r=".46"/>
<circle cx="59.7" cy="141" r=".46"/>
<circle cx="69.8" cy="82.6" r=".46"/>
<circle cx="52.1" cy="92.7" r=".46"/>
<circle cx="50.8" cy="82.6" r=".46"/>
<circle cx="123.2" cy="100.3" r=".46"/>
<circle cx="123.2" cy="92.7" r=".46"/>
<circle cx="138.4" cy="92.7" r=".46"/>
<circle cx="138.4" cy="100.3" r=".46"/>
<circle cx="50.8" cy="71.1" r=".46"/>
</g>
<g font-size="2.8" fill="#840000">
<text x="178" y="190.9">Title:</text>
<text x="187.7" y="190.9">ESPHome</text>
<text x="204" y="190.9">24v</text>
<text x="211.6" y="190.9">RGB</text>
<text x="220" y="190.9">LED</text>
<text x="227.7" y="190.9">strip</text>
<text x="236.8" y="190.9">driver</text>
</g>
<g font-size="2.7" fill="#0000c2">
<text x="47.1" y="20">Microcontroller</text>
<text x="171.4" y="19.7">24V</text>
<text x="178.9" y="19.7">to</text>
<text x="183.9" y="19.7">5V</text>
<text x="189.6" y="19.7">DC</text>
<text x="195.6" y="19.7">buck</text>
<text x="204.5" y="19.7">converter</text>
<text x="41.8" y="68">Logic</text>
<text x="51.5" y="68">level</text>
<text x="60.4" y="68">translation</text>
<text x="133.8" y="68">Power</text>
<text x="144.4" y="68">measurement</text>
<text x="233" y="68">Buttons</text>
<text x="46.1" y="121.3">Infrared</text>
<text x="59.5" y="121.3">receiver</text>
<text x="132.4" y="121.3">Expansion</text>
<text x="148.9" y="121.3">Connectors</text>
<text x="229.6" y="121.3">RGB</text>
<text x="237.6" y="121.3">Control</text>
</g>
<g font-size="2.1" fill="#840000">
<text x="178" y="184">Sheet:</text>
<text x="178" y="186.7">File:</text>
<text x="184.1" y="186.7">esp-rgb-driver.kicad_sch</text>
<text x="178" y="196.9">KiCad</text>
<text x="178" y="194.1">Size:</text>
<text x="184.7" y="194.1">A4</text>
<text x="185.7" y="196.9">E.D.A.</text>
<text x="193.3" y="196.9">8.0.8</text>
<text x="200" y="194.1">Date:</text>
<text x="207" y="194.1">2025-03-18</text>
<text x="263" y="194.3">Rev:</text>
<text x="263" y="196.9">Id:</text>
<text x="267.1" y="196.9">1/2</text>
<text x="269.4" y="194.3">v3</text>
</g>
<g font-size="1.8" fill="#840000">
<text x="35" y="11.9">1</text>
<text x="85" y="11.9">2</text>
<text x="135" y="11.9">3</text>
<text x="185" y="11.9">4</text>
<text x="235" y="11.9">5</text>
<text x="285" y="11.9">6</text>
<text x="119.1" y="28.7" transform="rotate(-90 119.1 28.7)">DC_IN_RAW</text>
<text x="122.9" y="27.8" transform="rotate(-90 122.9 27.8)">24V_SHUNT</text>
<text x="10.3" y="35.9">A</text>
<text x="28.4" y="35.2">ENCODER_BUTTON</text>
<text x="32.1" y="30.2">ENCODER_CLK</text>
<text x="33.4" y="32.7">ENCODER_DT</text>
<text x="285.3" y="35.9">A</text>
<text x="41.8" y="37.8">SDA</text>
<text x="42.8" y="40.3">SCL</text>
<text x="72.9" y="37.8">PIXEL_DATA_3V3</text>
<text x="73.8" y="40.3">IR_RX_3V3</text>
<text x="219.9" y="37.8">FB</text>
<text x="32.4" y="47.9">BUTTON_SM_3</text>
<text x="32.4" y="42.9">BUTTON_SM_1</text>
<text x="32.4" y="45.4">BUTTON_SM_2</text>
<text x="72.9" y="42.9">STATUS_LED</text>
<text x="72.9" y="47.9">RGB_LED_EN</text>
<text x="73.8" y="45.4">BUTTON</text>
<text x="268.4" y="44.1">FB</text>
<text x="62.1" y="59.4">STATUS_LED</text>
<text x="27.7" y="83.5">PIXEL_DATA_3V3</text>
<text x="71.6" y="83.5">PIXEL_DATA</text>
<text x="206.8" y="79.7">BUTTON</text>
<text x="240.3" y="79.7">BUTTON_SM_1</text>
<text x="270.3" y="83.8" transform="rotate(-90 270.3 83.8)">MP</text>
<text x="10.3" y="85.9">B</text>
<text x="285.3" y="85.9">B</text>
<text x="108.8" y="93.7">DC_IN_RAW</text>
<text x="176.7" y="93.7">SDA</text>
<text x="218.2" y="95.3" transform="rotate(-90 218.2 95.3)">6</text>
<text x="109.3" y="101.3">24V_SHUNT</text>
<text x="176.7" y="96.2">SCL</text>
<text x="35.2" y="105.1">IR_RX_3V3</text>
<text x="72.5" y="105.1">IR_RX</text>
<text x="200.9" y="102.6">BUTTON_SM_2</text>
<text x="230.9" y="106.6" transform="rotate(-90 230.9 106.6)">MP</text>
<text x="240.3" y="102.6">BUTTON_SM_3</text>
<text x="270.3" y="106.6" transform="rotate(-90 270.3 106.6)">MP</text>
<text x="10.3" y="135.9">C</text>
<text x="117" y="136.8">ENCODER_BUTTON</text>
<text x="215.1" y="136.8">PIXEL_DATA</text>
<text x="285.3" y="135.9">C</text>
<text x="120.6" y="141.9">ENCODER_CLK</text>
<text x="122" y="139.4">ENCODER_DT</text>
<text x="153.5" y="139.4">SDA</text>
<text x="153.6" y="141.9">SCL</text>
<text x="214" y="139.4">RGB_LED_EN</text>
<text x="48" y="150.6" transform="rotate(-90 48 150.6)">2</text>
<text x="77.9" y="152.1">IR_RX</text>
<text x="10.3" y="185.9">D</text>
<text x="285.3" y="185.9">D</text>
<text x="35" y="199.9">1</text>
<text x="85" y="199.9">2</text>
<text x="135" y="199.9">3</text>
<text x="185" y="199.9">4</text>
<text x="235" y="199.9">5</text>
<text x="285" y="199.9">6</text>
</g>
<g font-size="1.8" fill="#006464">
<text x="57.7" y="21.2">SM1</text>
<text x="65.3" y="27.5">+5V</text>
<text x="76.2" y="27.5">+5V</text>
<text x="106.5" y="28.8">DC-005</text>
<text x="109.3" y="26.3">J0</text>
<text x="151.5" y="28.8">30V</text>
<text x="153.7" y="26.3">F1</text>
<text x="156.1" y="28.8">2A</text>
<text x="170.1" y="25">+24V</text>
<text x="200.9" y="27.5">TPS54202DDCR</text>
<text x="206.9" y="25">U1</text>
<text x="63.5" y="32.6">+3.3V</text>
<text x="65.3" y="30.1">GND</text>
<text x="76.2" y="30.1">GND</text>
<text x="76.2" y="32.6">+3V3</text>
<text x="128.3" y="35.2">D1</text>
<text x="141" y="34.3">C0</text>
<text x="157.9" y="35.2">LED2</text>
<text x="201.2" y="32.6">VIN</text>
<text x="210.3" y="35.2">BOOT</text>
<text x="212.5" y="32.6">SW</text>
<text x="231.8" y="32.6">22u</text>
<text x="232.5" y="30.1">L1</text>
<text x="274.3" y="35.2">+5V</text>
<text x="128.3" y="37.7">D_TVS</text>
<text x="141" y="36.8">100u</text>
<text x="149.8" y="37.7">R4</text>
<text x="149.8" y="40.2">1K</text>
<text x="158.5" y="37.7">Red</text>
<text x="175.3" y="36.4">C1</text>
<text x="175.3" y="39">10u</text>
<text x="184.2" y="36.4">C2</text>
<text x="184.2" y="39">10u</text>
<text x="193" y="36.4">C3</text>
<text x="193" y="39">0u1</text>
<text x="201.2" y="37.7">EN</text>
<text x="209.1" y="38.9" transform="rotate(-90 209.1 38.9)">GND</text>
<text x="212.8" y="37.7">FB</text>
<text x="224.2" y="39">0u1</text>
<text x="224.7" y="41.5">C4</text>
<text x="242.6" y="39">C5</text>
<text x="242.6" y="41.5">22u</text>
<text x="251.5" y="39">C6</text>
<text x="251.5" y="41.5">22u</text>
<text x="260.4" y="39">C7</text>
<text x="260.4" y="41.5">22u</text>
<text x="268.8" y="40.7" transform="rotate(-90 268.8 40.7)">100K</text>
<text x="271.4" y="39.4" transform="rotate(-90 271.4 39.4)">R1</text>
<text x="116.1" y="45.3">GND</text>
<text x="170.7" y="47.9">GND</text>
<text x="179.6" y="47.9">GND</text>
<text x="188.5" y="47.9">GND</text>
<text x="77.4" y="52.9">R3</text>
<text x="85.5" y="51.7">LED1</text>
<text x="206.2" y="50">GND</text>
<text x="238" y="50.4">GND</text>
<text x="246.9" y="50.4">GND</text>
<text x="255.8" y="50.4">GND</text>
<text x="268.8" y="50.2" transform="rotate(-90 268.8 50.2)">13K</text>
<text x="271.4" y="49.6" transform="rotate(-90 271.4 49.6)">R2</text>
<text x="76.8" y="55.5">5K1</text>
<text x="83.9" y="54.2">Ice</text>
<text x="87.8" y="54.2">Blue</text>
<text x="94" y="59.3">GND</text>
<text x="263.4" y="58">GND</text>
<text x="41.7" y="72">+3V3</text>
<text x="74.9" y="72">+5V</text>
<text x="162.5" y="70.7">+3V3</text>
<text x="215.8" y="66.9">+3V3</text>
<text x="227.8" y="72">SW1</text>
<text x="255.2" y="66.9">+3V3</text>
<text x="268.5" y="72">SW2</text>
<text x="53.3" y="77.1">RN1A</text>
<text x="72.4" y="77.1">RN1B</text>
<text x="221" y="74.5">RN4ASW_Push</text>
<text x="221" y="77.1">10K</text>
<text x="260.4" y="74.5">RN4B</text>
<text x="260.4" y="77.1">10K</text>
<text x="267.2" y="74.5">3.3mm</text>
<text x="53.3" y="79.6">10K</text>
<text x="72.4" y="79.6">10K</text>
<text x="167.3" y="78.3">U2</text>
<text x="167.3" y="80.9">INA226</text>
<text x="59" y="88.5">Q4A</text>
<text x="132" y="88.5">R5</text>
<text x="158" y="86">Vbus</text>
<text x="166" y="85.6" transform="rotate(-90 166 85.6)">VS</text>
<text x="169.7" y="86">A1</text>
<text x="169.7" y="88.5">A0</text>
<text x="179.1" y="88.5">GND</text>
<text x="179.1" y="86">GND</text>
<text x="215.8" y="89.8">+3V3</text>
<text x="232.9" y="84.7">GND</text>
<text x="255.2" y="89.8">+3V3</text>
<text x="268.5" y="89.8">GND</text>
<text x="43" y="93.6">+3V3</text>
<text x="55.8" y="91">2N7002DW</text>
<text x="131.4" y="91">10R</text>
<text x="168.4" y="93.6">SDA</text>
<text x="229.1" y="94.8">SW3</text>
<text x="268.5" y="94.8">SW4</text>
<text x="54.6" y="98.7">RN1C</text>
<text x="54.6" y="101.2">10K</text>
<text x="125.7" y="98.7">R020</text>
<text x="125.7" y="96.1">SR1</text>
<text x="131.4" y="98.7">10R</text>
<text x="132" y="96.1">R8</text>
<text x="141" y="96.1">C8</text>
<text x="158" y="96.1">Vin+</text>
<text x="158" y="98.7">Vin-</text>
<text x="167.7" y="101.2">~{Alert}</text>
<text x="168.5" y="96.1">SCL</text>
<text x="188" y="96.1">C9</text>
<text x="188" y="98.7">1u</text>
<text x="221" y="97.4">RN4C</text>
<text x="221" y="99.9">10K</text>
<text x="227.8" y="97.4">3.3mm</text>
<text x="260.4" y="97.4">RN4D</text>
<text x="260.4" y="99.9">10K</text>
<text x="267.2" y="97.4">3.3mm</text>
<text x="166" y="102.4" transform="rotate(-90 166 102.4)">GND</text>
<text x="57.1" y="112.6">2N7002DW</text>
<text x="60.2" y="110.1">Q4B</text>
<text x="163.1" y="111.4">GND</text>
<text x="229.1" y="112.6">GND</text>
<text x="268.5" y="112.6">GND</text>
<text x="46.2" y="126.6">+5V</text>
<text x="126.7" y="131.7">GND</text>
<text x="49.1" y="137.2" transform="rotate(-90 49.1 137.2)">V_{CC}</text>
<text x="62.2" y="135.5">RN1D</text>
<text x="71.1" y="136.8">R6</text>
<text x="125.5" y="134.2">+3V3</text>
<text x="142.2" y="135.8">J3</text>
<text x="149.6" y="136.8">+3V3</text>
<text x="150.9" y="134.2">GND</text>
<text x="229.9" y="132.6">RGB</text>
<text x="231.3" y="136.8">PIXEL_DATA</text>
<text x="35.8" y="143.1">IRM</text>
<text x="36.6" y="140.6">U5</text>
<text x="51.5" y="141.8">OUT</text>
<text x="62.2" y="138">10K</text>
<text x="71.1" y="139.3">5K1</text>
<text x="142.2" y="138.4">JST SH</text>
<text x="231.3" y="139.3">RGB_LED_EN</text>
<text x="49.1" y="148.1" transform="rotate(-90 49.1 148.1)">GND</text>
<text x="72.4" y="149.8">Pink</text>
<text x="72.4" y="147.2">LED3</text>
<text x="157.2" y="145.9">J8</text>
<text x="137.7" y="152">GND</text>
<text x="161.8" y="152">GND</text>
<text x="46.2" y="157.1">GND</text>
<text x="14.5" y="190.1">PWR_FLAG</text>
<text x="14.5" y="187.6">PWR_FLAG</text>
<text x="31.8" y="190.1">+5V</text>
<text x="31.8" y="187.6">+24V</text>
<text x="14.5" y="195.2">PWR_FLAG</text>
<text x="14.5" y="192.6">PWR_FLAG</text>
<text x="31.8" y="195.2">GND</text>
<text x="31.8" y="192.6">+3V3</text>
</g>
<g font-size="1.8" fill="#a90000">
<text x="47.6" y="29">5</text>
<text x="47.6" y="31.5">6</text>
<text x="47.6" y="34">7</text>
<text x="116.1" y="31.5">1</text>
<text x="116.1" y="34">3</text>
<text x="198.7" y="31.5">3</text>
<text x="216.5" y="31.5">2</text>
<text x="216.5" y="34">6</text>
<text x="46.9" y="41.7">10</text>
<text x="47.6" y="36.6">8</text>
<text x="47.6" y="39.1">9</text>
<text x="70.4" y="41.7">2</text>
<text x="70.4" y="39.1">3</text>
<text x="70.4" y="36.6">4</text>
<text x="116.1" y="36.6">2</text>
<text x="198.7" y="36.6">5</text>
<text x="208" y="41.3" transform="rotate(-90 208 41.3)">1</text>
<text x="216.5" y="36.6">4</text>
<text x="46.9" y="44.2">20</text>
<text x="46.9" y="46.7">21</text>
<text x="70.4" y="46.7">0</text>
<text x="70.4" y="44.2">1</text>
<text x="50.5" y="75" transform="rotate(-90 50.5 75)">8</text>
<text x="60.7" y="76.9" transform="rotate(-90 60.7 76.9)">5</text>
<text x="69.6" y="75" transform="rotate(-90 69.6 75)">7</text>
<text x="218.2" y="72.5" transform="rotate(-90 218.2 72.5)">8</text>
<text x="257.6" y="72.5" transform="rotate(-90 257.6 72.5)">7</text>
<text x="50.5" y="81.4" transform="rotate(-90 50.5 81.4)">1</text>
<text x="56.4" y="82.3">4</text>
<text x="64.1" y="82.3">3</text>
<text x="69.6" y="81.4" transform="rotate(-90 69.6 81.4)">2</text>
<text x="164.8" y="82" transform="rotate(-90 164.8 82)">6</text>
<text x="218.2" y="78.8" transform="rotate(-90 218.2 78.8)">1</text>
<text x="257.6" y="78.8" transform="rotate(-90 257.6 78.8)">2</text>
<text x="266" y="78.5">1</text>
<text x="273.6" y="78.5">2</text>
<text x="155.5" y="84.8">8</text>
<text x="173.3" y="84.8">1</text>
<text x="173.3" y="87.4">2</text>
<text x="154.9" y="95">10</text>
<text x="173.3" y="92.5">4</text>
<text x="173.3" y="95">5</text>
<text x="257.6" y="95.3" transform="rotate(-90 257.6 95.3)">5</text>
<text x="51.8" y="96.6" transform="rotate(-90 51.8 96.6)">6</text>
<text x="62" y="98.5" transform="rotate(-90 62 98.5)">2</text>
<text x="155.5" y="97.5">9</text>
<text x="173.3" y="100.1">3</text>
<text x="218.2" y="101.7" transform="rotate(-90 218.2 101.7)">3</text>
<text x="226.6" y="101.3">1</text>
<text x="234.2" y="101.3">2</text>
<text x="257.6" y="101.7" transform="rotate(-90 257.6 101.7)">4</text>
<text x="266" y="101.3">1</text>
<text x="273.6" y="101.3">2</text>
<text x="51.8" y="102.9" transform="rotate(-90 51.8 102.9)">3</text>
<text x="57.7" y="103.9">1</text>
<text x="65.3" y="103.9">6</text>
<text x="164.8" y="104.8" transform="rotate(-90 164.8 104.8)">7</text>
<text x="48" y="132.8" transform="rotate(-90 48 132.8)">3</text>
<text x="59.4" y="133.4" transform="rotate(-90 59.4 133.4)">5</text>
<text x="57.1" y="140.7">1</text>
<text x="59.4" y="139.8" transform="rotate(-90 59.4 139.8)">4</text>
</g>
<g font-size="1.8" fill="#0f0f0f">
<text x="219.7" y="31.4">SW</text>
<text x="139.7" y="92.4">VIN_SENSE+</text>
<text x="139.3" y="100">VIN_SENSE-</text>
<text x="141" y="98.7">0u1</text>
</g>
<g font-size="1.8" fill="#725600">
<text x="229.9" y="152.2">File:</text>
<text x="235.1" y="152.2">rgb.kicad_sch</text>
</g>
<g font-size="1.4" fill="#840000">
<text x="55.5" y="52.1">Super</text>
<text x="55.6" y="50.5">ESP32-C3</text>
<text x="60.8" y="52.1">Mini</text>
</g>
<g font-size="1.4" fill="#0099b0">
<text x="270.1" y="181">CERN-OHL-P</text>
<text x="281.9" y="181">v2</text>
</g>
<g font-size="1.2" fill="#006464">
<text x="50" y="29.9">GPIO5/MISO</text>
<text x="50" y="32.4">GPIO6/MOSI</text>
<text x="50" y="35">GPIO7/SS</text>
<text x="50" y="37.5">~{GPIO8}/SDASCK/ADC/GPIO4</text>
<text x="50" y="40">~{GPIO9}/SCL</text>
<text x="61.6" y="40">ADC/GPIO3</text>
<text x="50" y="42.6">GPIO10</text>
<text x="50" y="45.1">GPIO20/RX</text>
<text x="50" y="47.7">GPIO21/TX</text>
<text x="61.6" y="47.7">ADC/GPIO0</text>
<text x="61.6" y="45.1">ADC/GPIO1</text>
<text x="61.6" y="42.6">ADC/~{GPIO2}</text>
<text x="135" y="130.6">GND</text>
<text x="135.5" y="135.6">SW</text>
<text x="159.2" y="133.1">GND</text>
<text x="135.1" y="140.7">CLK</text>
<text x="135.6" y="138.2">DT</text>
<text x="159.3" y="138.2">SDA</text>
<text x="159.3" y="140.7">SCL</text>
<text x="139.4" y="145.6" transform="rotate(-90 139.4 145.6)">MP</text>
<text x="163.6" y="145.6" transform="rotate(-90 163.6 145.6)">MP</text>
</g>
<g font-size="1.2" fill="#840000">
<text x="134.6" y="133.1">+3V3</text>
<text x="158.7" y="135.6">+3V3</text>
</g>
<g font-size="1.1" fill="#a90000">
<text x="70.3" y="26.4">5V</text>
<text x="70.6" y="29">G</text>
<text x="69.9" y="31.5">3V3</text>
</g>
<g font-size=".5" fill="#840000">
<text x="269.2" y="80.7">Mounting</text>
<text x="229.8" y="103.5">Mounting</text>
<text x="269.2" y="103.5">Mounting</text>
<text x="138.4" y="142.9">Mounting</text>
<text x="162.5" y="142.9">Mounting</text>
</g>
</svg>
